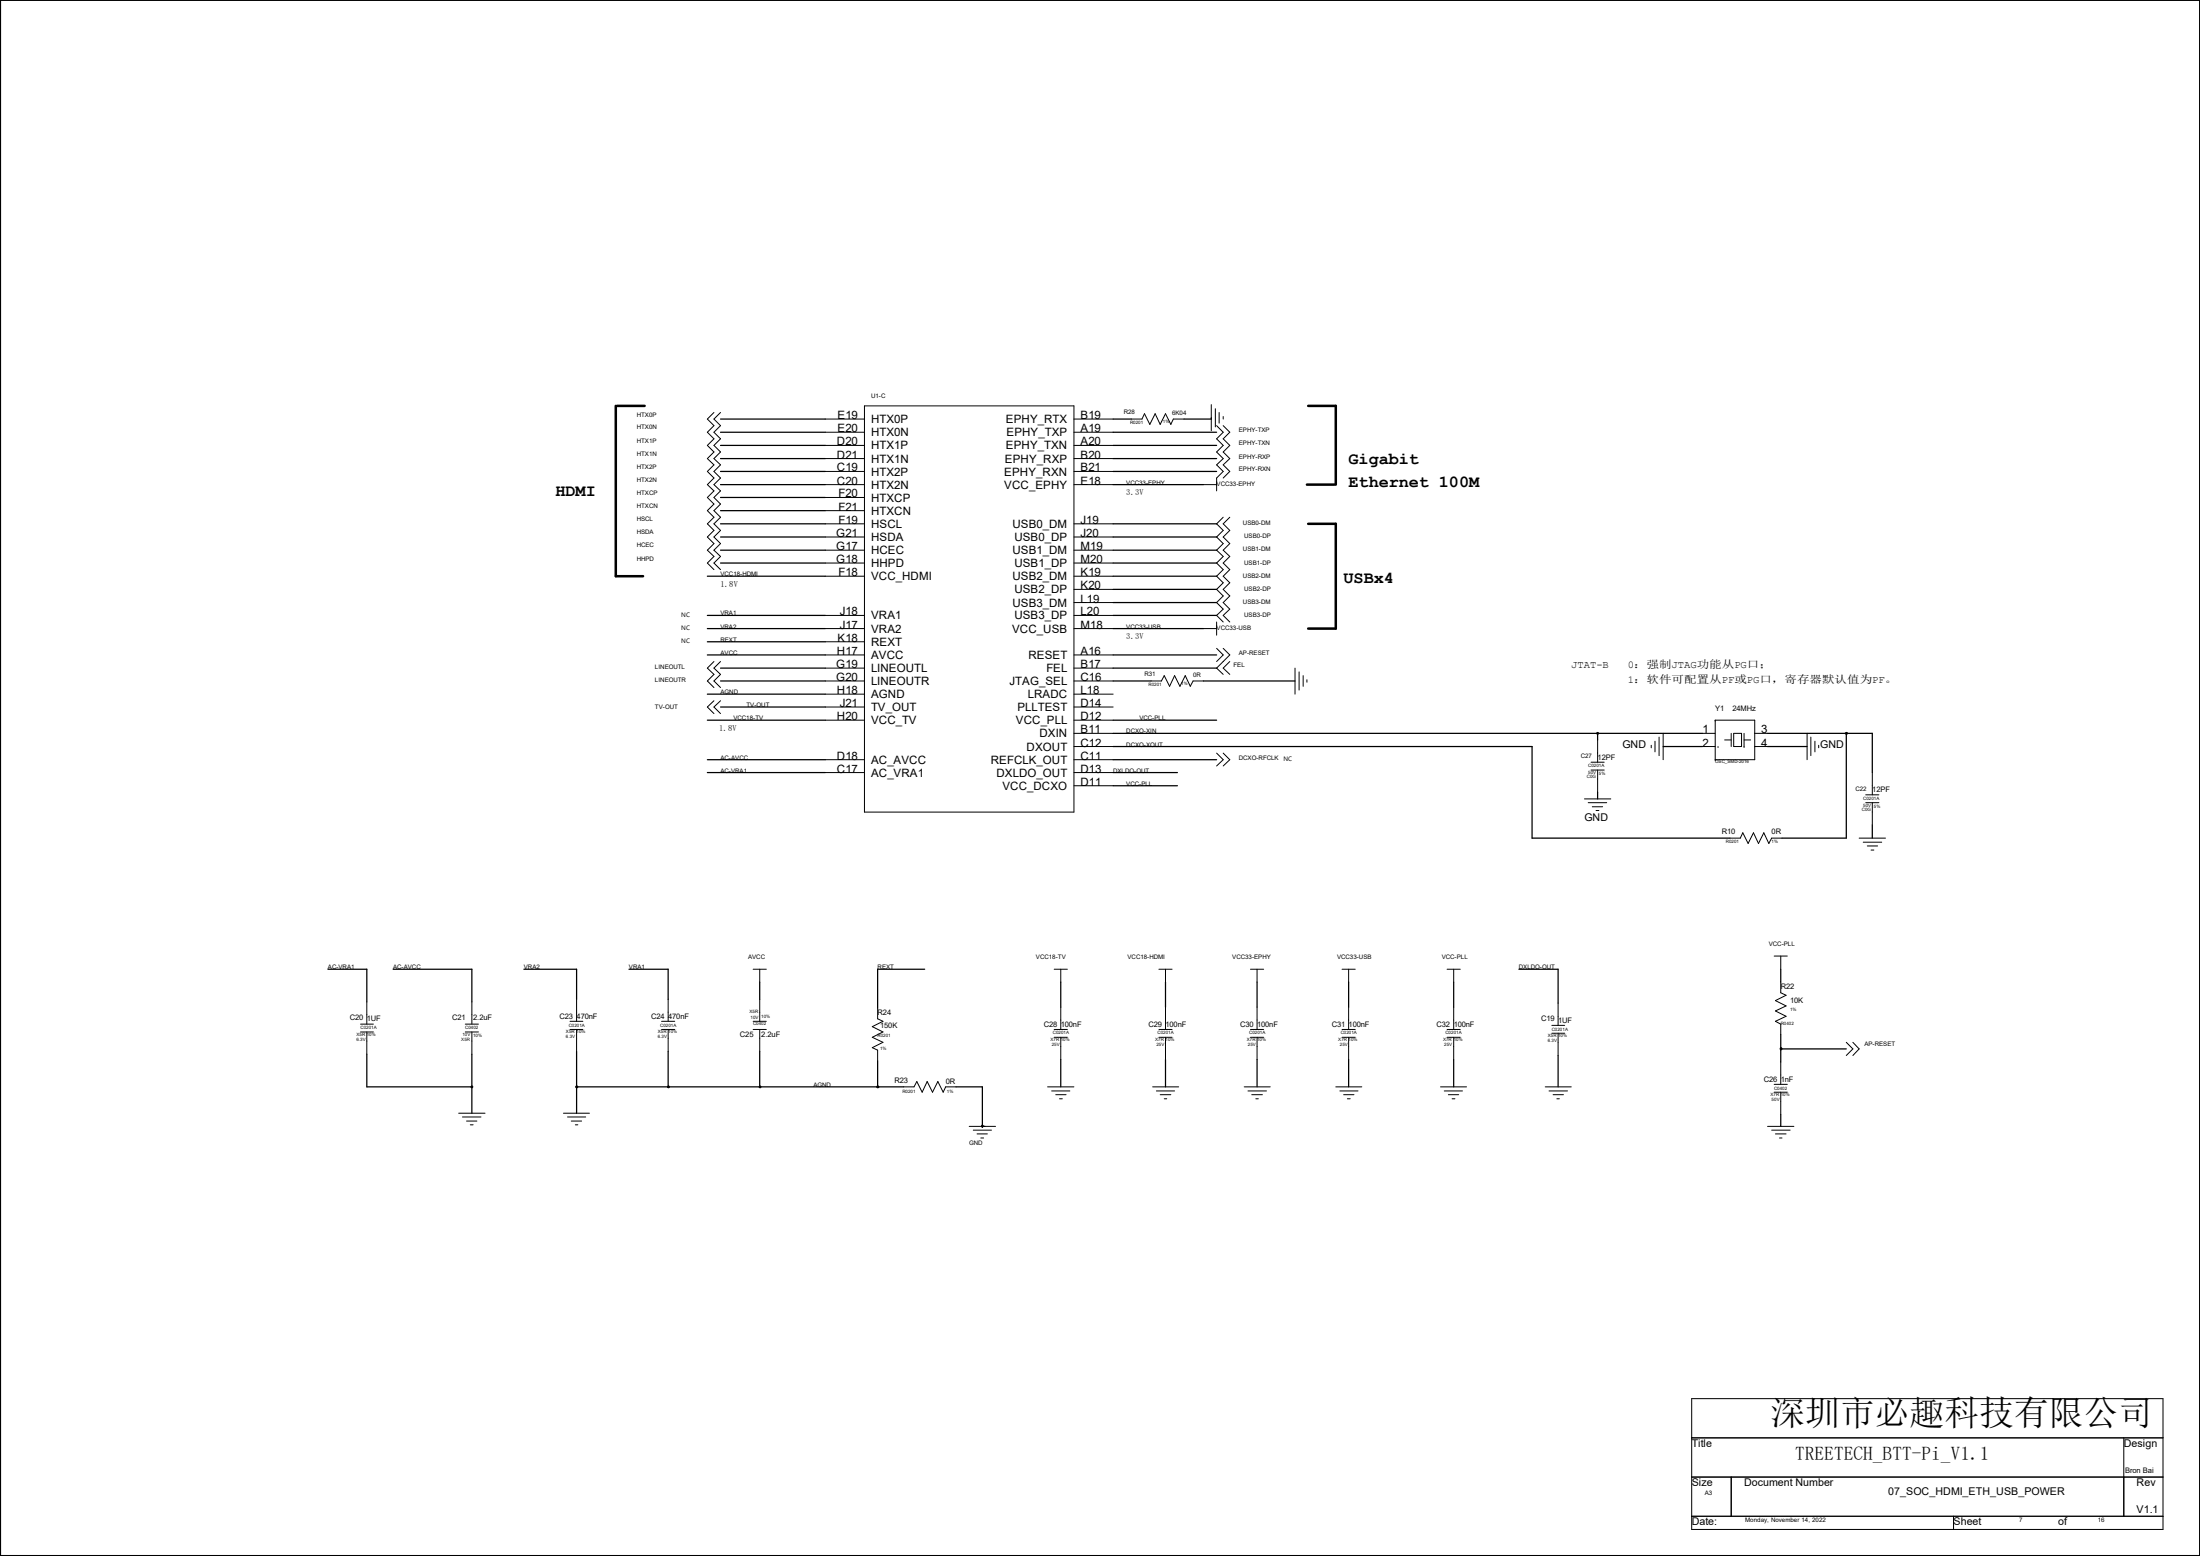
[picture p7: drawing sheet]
<svg xmlns="http://www.w3.org/2000/svg" width="297mm" height="210mm" viewBox="0 0 297 210" stroke-linecap="round" stroke-linejoin="round" font-family="sans-serif">
<path d="M83.1 54.8v23h3.7M83.3 54.8h3.7M176.6 54.8h3.7v10.6M176.4 65.4h3.8M176.6 70.7h3.7v14.1h-3.7" fill="none" stroke="#000" stroke-width=".34"/>
<g fill="none" stroke="#000" stroke-width=".14">
<path d="M.1 0h296.9v209.9h-296.9zM96.4 55.7l-.9 .9 .9 .8-.9 .9 .9 .9-.9 .9 .9 .9-.9 .9 .9 .8-.9 .9 .9 .9-.9 .9 .9 .9-.9 .8 .9 .9-.9 .9 .9 .9-.9 .9 .9 .9-.9 .9 .9 .9-.9 .9 .9 .8-.9 .9 .9 .9M97.3 55.7l-.9 .9 .9 .8-.9 .9 .9 .9-.9 .9 .9 .9-.9 .9 .9 .8-.9 .9 .9 .9-.9 .9 .9 .9-.9 .8 .9 .9-.9 .9 .9 .9-.9 .9 .9 .9-.9 .9 .9 .9-.9 .9 .9 .8-.9 .9 .9 .9M111.4 56.6h5.3M111.4 58.3h5.3M116.7 54.8h28.3v54.8h-28.3zM145 56.6h5.3M145 58.3h5.3M152.7 56.6h1.5l.3-.8 .7 1.5 .7-1.5 .7 1.5 .7-1.5 .8 1.5 .3-.7h1.4M163.5 54.6v3.5M164.1 55.2v2.4M164.2 57.4l.9 .9-.9 .9 .9 .9-.9 .9 .9 .9-.9 .8 .9 .9-.9 .9v1.8"/>
<path d="M164.6 55.7v1.4M165.1 56.2v.4M165.1 57.4l.9 .9-.9 .9 .9 .9-.9 .9 .9 .9-.9 .8 .9 .9-.9 .9M111.4 60.1h5.3M111.4 61.9h5.3M111.4 63.6h5.3M111.4 65.4h5.3M111.4 67.1h5.3M111.4 68.9h5.3M111.4 70.7h5.3M111.4 72.5h5.3M111.4 74.3h5.3"/>
<path d="M111.4 76h5.3M111.4 77.8h5.3M145 60.1h5.3M145 61.9h5.3M145 63.6h5.3M145 65.4h5.3M145 70.7h5.3M145 72.5h5.3M145 74.3h5.3M145 76h5.3M145 77.8h5.3M145 79.5h5.3"/>
<path d="M162.5 65.4h1.7M165.1 69.8l-.9 .9 .9 .9-.9 .9 .9 .9-.9 .9 .9 .8-.9 .9 .9 .9-.9 .9 .9 .9-.9 .8 .9 .9-.9 .9 .9 .9-.9 .9 .9 .8M166 69.8l-.9 .9 .9 .9-.9 .9 .9 .9-.9 .9 .9 .8-.9 .9 .9 .9-.9 .9 .9 .9-.9 .8 .9 .9-.9 .9 .9 .9-.9 .9 .9 .8M96.4 94.6l-.9 .8 .9 .9M96.4 89.3l-.9 .9 .9 .8-.9 .9 .9 .9M97.3 94.6l-.9 .8 .9 .9M97.3 89.3l-.9 .9 .9 .8-.9 .9 .9 .9M111.4 97.2h5.3M111.4 83.1h5.3M111.4 84.8h5.3M111.4 86.6h5.3M111.4 88.4h5.3"/>
<path d="M111.4 90.2h5.3M111.4 91.9h5.3M111.4 93.7h5.3M111.4 95.4h5.3M145 99h5.3M145 97.2h5.3M145 83.1h5.3M145 84.8h5.3M145 88.4h5.3M145 90.2h5.3M145 91.9h5.3M145 93.7h5.3"/>
<path d="M145 95.4h5.3M145 81.3h5.3M155.4 91.9h1.4l.4-.7 .7 1.4 .7-1.4 .7 1.4 .7-1.4 .7 1.4 .4-.7h1.4M162.5 84.8h1.7M164.2 83.9v1.8M164.2 87.5l.9 .9-.9 .9M165.1 87.5l.9 .9-1.8 1.8 .9 .8M166 89.3l-.9 .9 .9 .8M174.8 90.2v3.5M175.4 90.7v2.4M175.9 91.2v1.4M176.4 91.7v.4"/>
<path d="M215.7 99.9v3M224 99.5v2.5M224.5 99v3.5M229.8 99h1.8M231.6 97.2h.1M231.6 97.2h5.3v5.3h-5.3M231.6 97.2v5.3M232.8 99.9h.9M233.7 99v1.8M234.1 99h1v1.8h-1zM235.4 99.9h.9M235.4 99v1.8"/>
<path d="M236.9 99h1.7M244 99v3.5M244.5 99.5v2.5M111.4 102.5h5.3M111.4 104.3h5.3M145 100.8h5.3M145 102.5h5.3M145 104.3h5.3M145 106h5.3M164.2 101.6l.9 .9-.9 .9M165.1 101.6l.9 .9-.9 .9M213.9 107.8h3.6"/>
<path d="M214.4 108.3h2.5M214.8 102.9h1.8M214.8 103.9h1.8M215 108.9h1.4M215.5 109.4h.3M215.7 103.9v3M222.9 100.6v.3M223.4 100v1.5M229.8 100.8h1.8M231.6 102.5h.1M231.9 100.8h.1M233.5 113.1h1.4l.4-.7 .7 1.4 .7-1.4 .7 1.4 .7-1.4 .7 1.4 .4-.7h1.4"/>
<path d="M235.4 100.8h.1M236.9 100.8h1.7M245 100v1.5M245.5 100.6v.3M251 113.1h3.5M251.5 113.7h2.5M251.9 107.3h1.8M251.9 108.3h1.8M252.1 114.2h1.4M252.6 114.7h.4M252.8 104.3v3M252.8 108.3v3"/>
<path d="M48.7 138.2h1.7M48.7 139.3h1.7M49.5 135.2v3M49.5 139.3v3M62.8 138.2h1.8M62.8 139.3h1.8M63.7 135.2v3M63.7 139.3v3M77 138.9h1.7M77 137.8h1.7M77.8 134.9v2.9M77.8 138.9v3"/>
<path d="M89.3 138.9h1.8M89.3 137.8h1.8M90.2 134.9v2.9M90.2 138.9v3M101.7 138.9h1.8M101.7 137.8h1.8M101.7 130.8h1.8M102.6 130.8v1.7M102.6 134.9v2.9M102.6 138.9v3M118.5 136.1v1.4l.7 .3-1.4 .8 1.4 .7-1.4 .7 1.4 .7-1.4 .7 .7 .3v1.5M142.3 138.9h1.8"/>
<path d="M142.3 140h1.8M142.3 130.8h1.8M143.2 130.8v1.7M143.2 135.9v3M143.2 140v3M156.5 138.9h1.7M156.5 140h1.7M156.5 130.8h1.7M157.3 130.8v1.7M157.3 135.9v3M157.3 140v3M168.8 138.9h1.8"/>
<path d="M168.8 140h1.8M168.8 130.8h1.8M169.7 130.8v1.7M169.7 135.9v3M169.7 140v3M181.2 138.9h1.8M181.2 140h1.8M181.2 130.8h1.8M182.1 130.8v1.7M182.1 135.9v3M182.1 140v3M195.4 138.9h1.7"/>
<path d="M195.4 140h1.7M195.4 130.8h1.7M196.2 130.8v1.7M196.2 135.9v3M196.2 140v3M209.5 138.4h1.7M209.5 139.4h1.7M210.3 135.4v3M210.3 139.4v3.1M239.5 129h1.8M240.4 129v1.8M240.4 132.5v1.5l.7 .3-1.4 .7 1.4 .8-1.4 .6 1.4 .8-1.4 .6 .7 .4v1.4"/>
<path d="M61.9 150.2h3.6M62.4 150.7h2.5M63 151.3h1.4M63.5 151.8h.4M76.1 150.2h3.5M76.6 150.7h2.5M77.1 151.3h1.4M77.7 151.8h.3M122 146.7h1.4l.4-.7 .7 1.4 .7-1.4 .7 1.4 .7-1.4 .7 1.4 .4-.7h1.4M130.8 152h3.6M131.4 152.5h2.4M131.9 153h1.4"/>
<path d="M132.4 153.6h.4M141.4 146.7h3.6M142 147.2h2.4M142.5 147.7h1.4M143 148.3h.4M155.6 146.7h3.5M156.1 147.2h2.5M156.6 147.7h1.5M157.2 148.3h.3M168 146.7h3.5M168.5 147.2h2.5M169 147.7h1.4"/>
<path d="M169.5 148.3h.4M180.3 146.7h3.5M180.9 147.2h2.4M181.4 147.7h1.4M181.9 148.3h.4M194.5 146.7h3.5M195 147.2h2.4M195.5 147.7h1.4M196 148.3h.4M208.6 146.7h3.5M209.1 147.2h2.5M209.7 147.7h1.4"/>
<path d="M210.2 148.3h.3M238.6 152h3.6M239.2 152.5h2.5M239.5 146.3h1.8M239.5 147.4h1.8M239.7 153h1.4M240.2 153.6h.4M240.4 141.4h.1v.2h-.1zM240.4 143.3v3M240.4 147.4v3M249.2 140.7l.9 .9-.9 .9M250.1 140.7l.9 .9-.9 .9"/>
<path d="M228.4 188.8h63.6v17.6h-63.6zM228.4 194.1h63.6M228.4 199.3h63.6M233.7 199.3v5.3M286.7 194.1v10.5M.1 209.9h.1M228.4 204.6h63.6M263.7 204.6v1.8"/>
<circle cx="215.7" cy="99" r=".13"/>
<circle cx="249.3" cy="99" r=".14"/>
<circle cx="63.7" cy="146.7" r=".13"/>
<circle cx="77.9" cy="146.7" r=".14"/>
<circle cx="90.2" cy="146.7" r=".13"/>
<circle cx="102.6" cy="146.7" r=".13"/>
<circle cx="118.5" cy="146.7" r=".14"/>
<circle cx="132.6" cy="152" r=".13"/>
</g>
<g fill="none" stroke="#000" stroke-width=".17">
<path d="M97.3 56.6h14.1M97.3 58.3h14.1M150.3 56.6h2.4M150.3 58.3h13.9M163.5 56.4v.2h-3.7M95.5 77.8h15.9M97.3 67.1h14.1M97.3 76h14.1M97.3 70.7h14.1M97.3 74.3h14.1M97.3 65.4h14.1M97.3 63.6h14.1"/>
<path d="M97.3 61.9h14.1M97.3 60.1h14.1M97.3 68.9h14.1M97.3 72.5h14.1M150.3 76h13.9M150.3 70.7h13.9M150.3 74.3h13.9M150.3 65.4h12.2M150.3 63.6h13.9M150.3 61.9h13.9M150.3 60.1h13.9M150.3 77.8h13.9"/>
<path d="M150.3 72.5h13.9M150.3 79.5h13.9M95.5 84.8h15.9M95.5 88.4h15.9M95.5 83.1h15.9M95.5 86.6h15.9M95.5 97.2h15.9M95.5 93.7h15.9M97.3 91.9h14.1M97.3 90.2h14.1M97.3 95.4h14.1M150.3 91.9h5.1"/>
<path d="M150.3 99h79.5M150.3 84.8h12.2M150.3 88.4h13.9M150.3 83.1h13.9M150.3 97.2h13.9M150.3 90.2h13.9M150.3 81.3h13.9M162.5 91.9h12.3M215.7 99v.9M238.6 99h14.2v5.3M249.2 99v14.1h-8.6M95.5 102.5h15.9"/>
<path d="M95.5 104.3h15.9M150.3 100.8h56.5v12.3h26.7M150.3 102.5h13.9M150.3 104.3h8.7M150.3 106h8.7M215.7 106.9v.9M224.5 100.8h5.3M238.6 100.8h5.4M252.8 111.3v1.8M44.3 130.8h5.2v4.4M53.1 130.8h10.6v4.4M70.7 130.8h7.1v4.1"/>
<path d="M84.9 130.8h5.3v4.1M102.6 132.5v2.4M124.8 130.8h-6.3v5.3M143.2 132.5v3.4M157.3 132.5v3.4M169.7 132.5v3.4M182.1 132.5v3.4M196.2 132.5v3.4M205.1 130.8h5.2v4.6M240.4 130.8v1.7M240.4 139.6v3.7M49.5 142.3v4.4h14.2"/>
<path d="M63.7 142.3v7.9M77.8 146.7h44.2M77.8 141.9v8.3M90.2 141.9v4.8M102.6 141.9v4.8M118.5 143.2v3.5M129.1 146.7h3.5v5.3M132.6 152h.1M132.6 152h.4M143.2 143v3.7M157.3 143v3.7M169.7 143v3.7"/>
<path d="M182.1 143v3.7M196.2 143v3.7M210.3 142.5v4.2M240.4 150.4v1.6M240.4 141.6h8.8"/>
</g>
<g fill="#000">
<path d="M240.4 141.4h.1v.2h-.1z" fill-rule="evenodd"/>
<circle cx="215.7" cy="99" r=".13"/>
<circle cx="249.3" cy="99" r=".14"/>
<circle cx="63.7" cy="146.7" r=".13"/>
<circle cx="77.9" cy="146.7" r=".14"/>
<circle cx="90.2" cy="146.7" r=".13"/>
<circle cx="102.6" cy="146.7" r=".13"/>
<circle cx="118.5" cy="146.7" r=".14"/>
<circle cx="132.6" cy="152" r=".13"/>
</g>
<text font-size="4.7" x="239" y="192.3">深圳市必趣科技有限公司</text>
<text font-size="2.6" x="242.3" y="197.1">TREETECH_BTT-Pi_V1.1</text>
<g font-size="2.3">
<text x="182.1" y="62.6">Gigabit</text>
<text x="182.1" y="65.7">Ethernet 100M</text>
<text x="75" y="67">HDMI</text>
<text x="181.4" y="78.7">USBx4</text>
</g>
<g font-size="1.6">
<text x="113.1" y="56.6">E19</text>
<text x="113.1" y="58.3">E20</text>
<text x="117.6" y="57.1">HTX0P</text>
<text x="117.6" y="58.9">HTX0N</text>
<text x="135.8" y="57.1">EPHY_RTX</text>
<text x="135.9" y="58.9">EPHY_TXP</text>
<text x="145.9" y="56.6">B19</text>
<text x="145.9" y="58.3">A19</text>
<text x="113" y="60.1">D20</text>
<text x="113" y="61.9">D21</text>
<text x="113" y="63.6">C19</text>
<text x="113" y="65.4">C20</text>
<text x="117.6" y="60.7">HTX1P</text>
<text x="117.6" y="62.4">HTX1N</text>
<text x="117.6" y="64.2">HTX2P</text>
<text x="117.6" y="66">HTX2N</text>
<text x="135.6" y="64.2">EPHY_RXN</text>
<text x="135.6" y="66">VCC_EPHY</text>
<text x="135.7" y="62.4">EPHY_RXP</text>
<text x="135.8" y="60.7">EPHY_TXN</text>
<text x="145.9" y="60.1">A20</text>
<text x="145.9" y="61.9">B20</text>
<text x="145.9" y="63.6">B21</text>
<text x="145.9" y="65.4">E18</text>
<text x="113.2" y="67.1">F20</text>
<text x="113.2" y="68.9">F21</text>
<text x="113.2" y="70.7">F19</text>
<text x="117.6" y="67.7">HTXCP</text>
<text x="117.6" y="69.5">HTXCN</text>
<text x="117.6" y="71.2">HSCL</text>
<text x="136.7" y="71.2">USB0_DM</text>
<text x="145.9" y="70.7">J19</text>
<text x="112.9" y="72.5">G21</text>
<text x="112.9" y="74.3">G17</text>
<text x="112.9" y="76">G18</text>
<text x="113.2" y="77.8">F18</text>
<text x="117.6" y="73">HSDA</text>
<text x="117.6" y="74.8">HCEC</text>
<text x="117.6" y="76.5">HHPD</text>
<text x="136.7" y="74.8">USB1_DM</text>
<text x="136.9" y="73">USB0_DP</text>
<text x="136.9" y="76.5">USB1_DP</text>
<text x="145.9" y="72.5">J20</text>
<text x="145.9" y="74.3">M19</text>
<text x="145.9" y="76">M20</text>
<text x="145.9" y="77.8">K19</text>
<text x="113.4" y="83.1">J18</text>
<text x="117.6" y="78.3">VCC_HDMI</text>
<text x="117.6" y="83.6">VRA1</text>
<text x="136.7" y="78.3">USB2_DM</text>
<text x="136.7" y="81.9">USB3_DM</text>
<text x="136.9" y="80.1">USB2_DP</text>
<text x="136.9" y="83.6">USB3_DP</text>
<text x="145.9" y="79.5">K20</text>
<text x="145.9" y="81.3">L19</text>
<text x="145.9" y="83.1">L20</text>
<text x="113" y="88.4">H17</text>
<text x="113.1" y="86.6">K18</text>
<text x="113.4" y="84.8">J17</text>
<text x="117.6" y="85.4">VRA2</text>
<text x="117.6" y="87.2">REXT</text>
<text x="117.6" y="88.9">AVCC</text>
<text x="136.6" y="85.4">VCC_USB</text>
<text x="138.8" y="88.9">RESET</text>
<text x="145.9" y="84.8">M18</text>
<text x="145.9" y="88.4">A16</text>
<text x="112.9" y="90.2">G19</text>
<text x="112.9" y="91.9">G20</text>
<text x="113" y="93.7">H18</text>
<text x="113.4" y="95.4">J21</text>
<text x="117.6" y="90.7">LINEOUTL</text>
<text x="117.6" y="92.5">LINEOUTR</text>
<text x="117.6" y="94.2">AGND</text>
<text x="117.6" y="96">TV_OUT</text>
<text x="136.3" y="92.5">JTAG_SEL</text>
<text x="137.4" y="96">PLLTEST</text>
<text x="138.8" y="94.2">LRADC</text>
<text x="141.3" y="90.7">FEL</text>
<text x="145.9" y="90.2">B17</text>
<text x="145.9" y="91.9">C16</text>
<text x="145.9" y="93.7">L18</text>
<text x="145.9" y="95.4">D14</text>
<text x="113" y="97.2">H20</text>
<text x="117.6" y="97.7">VCC_TV</text>
<text x="137.1" y="97.7">VCC_PLL</text>
<text x="138.6" y="101.3">DXOUT</text>
<text x="140.3" y="99.5">DXIN</text>
<text x="145.9" y="97.2">D12</text>
<text x="145.9" y="99">B11</text>
<text x="145.9" y="100.8">C12</text>
<text x="229.8" y="99">1</text>
<text x="229.8" y="100.8">2</text>
<text x="237.8" y="99">3</text>
<text x="237.8" y="100.8">4</text>
<text x="113" y="102.5">D18</text>
<text x="113" y="104.3">C17</text>
<text x="117.6" y="103.1">AC_AVCC</text>
<text x="117.6" y="104.8">AC_VRA1</text>
<text x="133.8" y="103.1">REFCLK_OUT</text>
<text x="134.5" y="104.8">DXLDO_OUT</text>
<text x="135.3" y="106.6">VCC_DCXO</text>
<text x="145.9" y="106">D11</text>
<text x="145.9" y="102.5">C11</text>
<text x="145.9" y="104.3">D13</text>
</g>
<g font-size="1.4">
<text x="212.1" y="90.2">JTAT-B</text>
<text x="219.7" y="92.2">1：软件可配置从PF或PG口，寄存器默认值为PF。</text>
<text x="219.7" y="90.2">0：强制JTAG功能从PG口；</text>
<text x="219" y="100.9">GND</text>
<text x="245.7" y="100.9">GND</text>
<text x="213.9" y="110.8">GND</text>
<text x="228.4" y="195.3">Title</text>
<text x="286.7" y="195.3">Design</text>
<text x="228.4" y="200.6">Size</text>
<text x="235.4" y="200.6">Document Number</text>
<text x="254.9" y="201.8">07_SOC_HDMI_ETH_USB_POWER</text>
<text x="288.4" y="200.6">Rev</text>
<text x="228.4" y="205.9">Date:</text>
<text x="263.7" y="205.9">Sheet</text>
<text x="277.9" y="205.9">of</text>
<text x="288.4" y="204.1">V1.1</text>
</g>
<g font-size="1.1">
<text x="152.1" y="66.8">3.3V</text>
<text x="97.3" y="79.2">1.8V</text>
<text x="152.1" y="86.3">3.3V</text>
<text x="97.1" y="98.6">1.8V</text>
</g>
<g font-size="1">
<text x="231.6" y="96">Y1</text>
<text x="233.9" y="96">24MHz</text>
<text x="215.7" y="102.5">12PF</text>
<text x="252.8" y="106.9">12PF</text>
<text x="232.4" y="112.6">R10</text>
<text x="239.2" y="112.6">0R</text>
<text x="47.2" y="137.7">C20</text>
<text x="49.5" y="137.8">1UF</text>
<text x="61" y="137.7">C21</text>
<text x="63.9" y="137.7">2.2uF</text>
<text x="75.5" y="137.5">C23</text>
<text x="77.8" y="137.5">470nF</text>
<text x="87.9" y="137.5">C24</text>
<text x="90.2" y="137.5">470nF</text>
<text x="118.5" y="136.9">R24</text>
<text x="208.1" y="137.8">C19</text>
<text x="240.4" y="133.4">R22</text>
<text x="241.7" y="135.4">10K</text>
<text x="99.9" y="140">C25</text>
<text x="102.8" y="140">2.2uF</text>
<text x="118.8" y="138.7">150K</text>
<text x="140.9" y="138.6">C28</text>
<text x="143.2" y="138.6">100nF</text>
<text x="155.1" y="138.6">C29</text>
<text x="157.3" y="138.6">100nF</text>
<text x="167.4" y="138.6">C30</text>
<text x="169.7" y="138.6">100nF</text>
<text x="179.8" y="138.6">C31</text>
<text x="182.1" y="138.6">100nF</text>
<text x="193.9" y="138.6">C32</text>
<text x="196.2" y="138.6">100nF</text>
<text x="210.3" y="138">1UF</text>
<text x="120.8" y="146.2">R23</text>
<text x="127.7" y="146.3">0R</text>
<text x="238.1" y="146">C26</text>
<text x="240.4" y="146">1nF</text>
<text x="286.9" y="198.8">Bron Bai</text>
</g>
<g font-size=".9">
<text x="92" y="83.2">NC</text>
<text x="92" y="85">NC</text>
<text x="92" y="86.8">NC</text>
<text x="173.3" y="102.7">NC</text>
</g>
<g font-size=".8">
<text x="117.6" y="53.8">U1-C</text>
<text x="86" y="56.2">HTX0P</text>
<text x="86" y="58">HTX0N</text>
<text x="86" y="59.7">HTX1P</text>
<text x="151.7" y="55.8">R28</text>
<text x="158.2" y="56">6K04</text>
<text x="167.2" y="58.3">EPHY-TXP</text>
<text x="86" y="61.5">HTX1N</text>
<text x="86" y="63.3">HTX2P</text>
<text x="86" y="65.1">HTX2N</text>
<text x="152.1" y="65.4">VCC33-EPHY</text>
<text x="164.2" y="65.6">VCC33-EPHY</text>
<text x="167.2" y="60.1">EPHY-TXN</text>
<text x="167.2" y="61.9">EPHY-RXP</text>
<text x="167.2" y="63.6">EPHY-RXN</text>
<text x="86" y="66.8">HTXCP</text>
<text x="86" y="68.6">HTXCN</text>
<text x="86" y="70.3">HSCL</text>
<text x="167.8" y="70.9">USB0-DM</text>
<text x="86" y="75.6">HHPD</text>
<text x="86" y="72.1">HSDA</text>
<text x="86" y="73.9">HCEC</text>
<text x="97.3" y="77.8">VCC18-HDMI</text>
<text x="167.8" y="74.4">USB1-DM</text>
<text x="167.8" y="78">USB2-DM</text>
<text x="168" y="72.6">USB0-DP</text>
<text x="168" y="76.2">USB1-DP</text>
<text x="97.3" y="83.1">VRA1</text>
<text x="167.8" y="81.5">USB3-DM</text>
<text x="168" y="79.7">USB2-DP</text>
<text x="168" y="83.2">USB3-DP</text>
<text x="97.3" y="84.8">VRA2</text>
<text x="97.3" y="88.4">AVCC</text>
<text x="97.3" y="86.6">REXT</text>
<text x="152.1" y="84.8">VCC33-USB</text>
<text x="164.2" y="85">VCC33-USB</text>
<text x="166.5" y="90">FEL</text>
<text x="167.2" y="88.4">AP-RESET</text>
<text x="88.4" y="95.6">TV-OUT</text>
<text x="88.4" y="90.3">LINEOUTL</text>
<text x="88.4" y="92.1">LINEOUTR</text>
<text x="97.3" y="93.7">AGND</text>
<text x="100.8" y="95.4">TV-OUT</text>
<text x="154.5" y="91.2">R31</text>
<text x="161.1" y="91.4">0R</text>
<text x="99" y="97.2">VCC18-TV</text>
<text x="152.1" y="99">DCXO-XIN</text>
<text x="152.1" y="100.8">DCXO-XOUT</text>
<text x="153.8" y="97.2">VCC-PLL</text>
<text x="97.3" y="102.5">AC-AVCC</text>
<text x="97.3" y="104.3">AC-VRA1</text>
<text x="150.3" y="104.3">DXLDO-OUT</text>
<text x="152.1" y="106">VCC-PLL</text>
<text x="167.2" y="102.5">DCXO-RFCLK</text>
<text x="213.4" y="102.4">C27</text>
<text x="250.5" y="106.8">C22</text>
<text x="44.3" y="130.8">AC-VRA1</text>
<text x="53.1" y="130.8">AC-AVCC</text>
<text x="70.7" y="130.8">VRA2</text>
<text x="84.9" y="130.8">VRA1</text>
<text x="101" y="129.4">AVCC</text>
<text x="118.5" y="130.8">REXT</text>
<text x="139.9" y="129.4">VCC18-TV</text>
<text x="152.2" y="129.4">VCC18-HDMI</text>
<text x="166.4" y="129.4">VCC33-EPHY</text>
<text x="180.5" y="129.4">VCC33-USB</text>
<text x="194.6" y="129.4">VCC-PLL</text>
<text x="205.1" y="130.8">DXLDO-OUT</text>
<text x="238.8" y="127.6">VCC-PLL</text>
<text x="251.7" y="141.2">AP-RESET</text>
<text x="109.8" y="146.7">AGND</text>
<text x="130.8" y="154.5">GND</text>
<text x="230.2" y="201.8">A3</text>
<text x="235.6" y="205.4">Monday, November 14, 2022</text>
<text x="272.6" y="205.4">7</text>
<text x="283.2" y="205.4">16</text>
</g>
<g font-size=".6">
<text x="152.6" y="57.3">R0201</text>
<text x="157" y="57.1">1%</text>
<text x="155.1" y="92.6">R0201</text>
<text x="159.5" y="92.5">1%</text>
<text x="214.2" y="105">C0G</text>
<text x="214.4" y="103.5">C0201A</text>
<text x="214.4" y="104.4">50V</text>
<text x="215.8" y="104.6">5%</text>
<text x="231.6" y="103">OSC_SMD-2016</text>
<text x="251.5" y="108">C0201A</text>
<text x="233" y="113.8">R0201</text>
<text x="239.2" y="113.8">1%</text>
<text x="251.4" y="109.4">C0G</text>
<text x="251.5" y="108.9">50V</text>
<text x="253" y="109.1">5%</text>
<text x="101.2" y="136.8">X5R</text>
<text x="101.3" y="137.5">10V</text>
<text x="102.8" y="137.3">10%</text>
<text x="241.7" y="136.4">1%</text>
<text x="48.1" y="140.5">6.3V</text>
<text x="48.1" y="139.8">X5R 10%</text>
<text x="48.7" y="138.9">C0201A</text>
<text x="62.3" y="140.5">X5R</text>
<text x="62.4" y="139.8">10V</text>
<text x="62.8" y="138.9">C0402</text>
<text x="63.9" y="140">10%</text>
<text x="76.4" y="140.1">6.3V</text>
<text x="76.4" y="139.4">X5R 10%</text>
<text x="76.8" y="138.6">C0201A</text>
<text x="88.8" y="140.1">6.3V</text>
<text x="88.8" y="139.4">X5R 10%</text>
<text x="89.1" y="138.6">C0201A</text>
<text x="101.7" y="138.4">C0402</text>
<text x="118.5" y="140">R0201</text>
<text x="118.8" y="141.7">1%</text>
<text x="141.8" y="140.5">X7R 10%</text>
<text x="142" y="141.2">25V</text>
<text x="142.1" y="139.6">C0201A</text>
<text x="155.9" y="140.5">X7R 10%</text>
<text x="156.1" y="141.2">25V</text>
<text x="156.3" y="139.6">C0201A</text>
<text x="168.3" y="140.5">X7R 10%</text>
<text x="168.5" y="141.2">25V</text>
<text x="168.6" y="139.6">C0201A</text>
<text x="180.7" y="140.5">X7R 10%</text>
<text x="180.9" y="141.2">25V</text>
<text x="181" y="139.6">C0201A</text>
<text x="194.8" y="140.5">X7R 10%</text>
<text x="195" y="141.2">25V</text>
<text x="195.1" y="139.6">C0201A</text>
<text x="208.9" y="140.7">6.3V</text>
<text x="208.9" y="140">X5R 10%</text>
<text x="209.5" y="139.1">C0201A</text>
<text x="240.4" y="138.4">R0402</text>
<text x="121.8" y="147.6">R0201</text>
<text x="127.8" y="147.6">1%</text>
<text x="239" y="148">X7R 10%</text>
<text x="239.2" y="148.6">50V</text>
<text x="239.5" y="147.1">C0402</text>
</g>
</svg>
